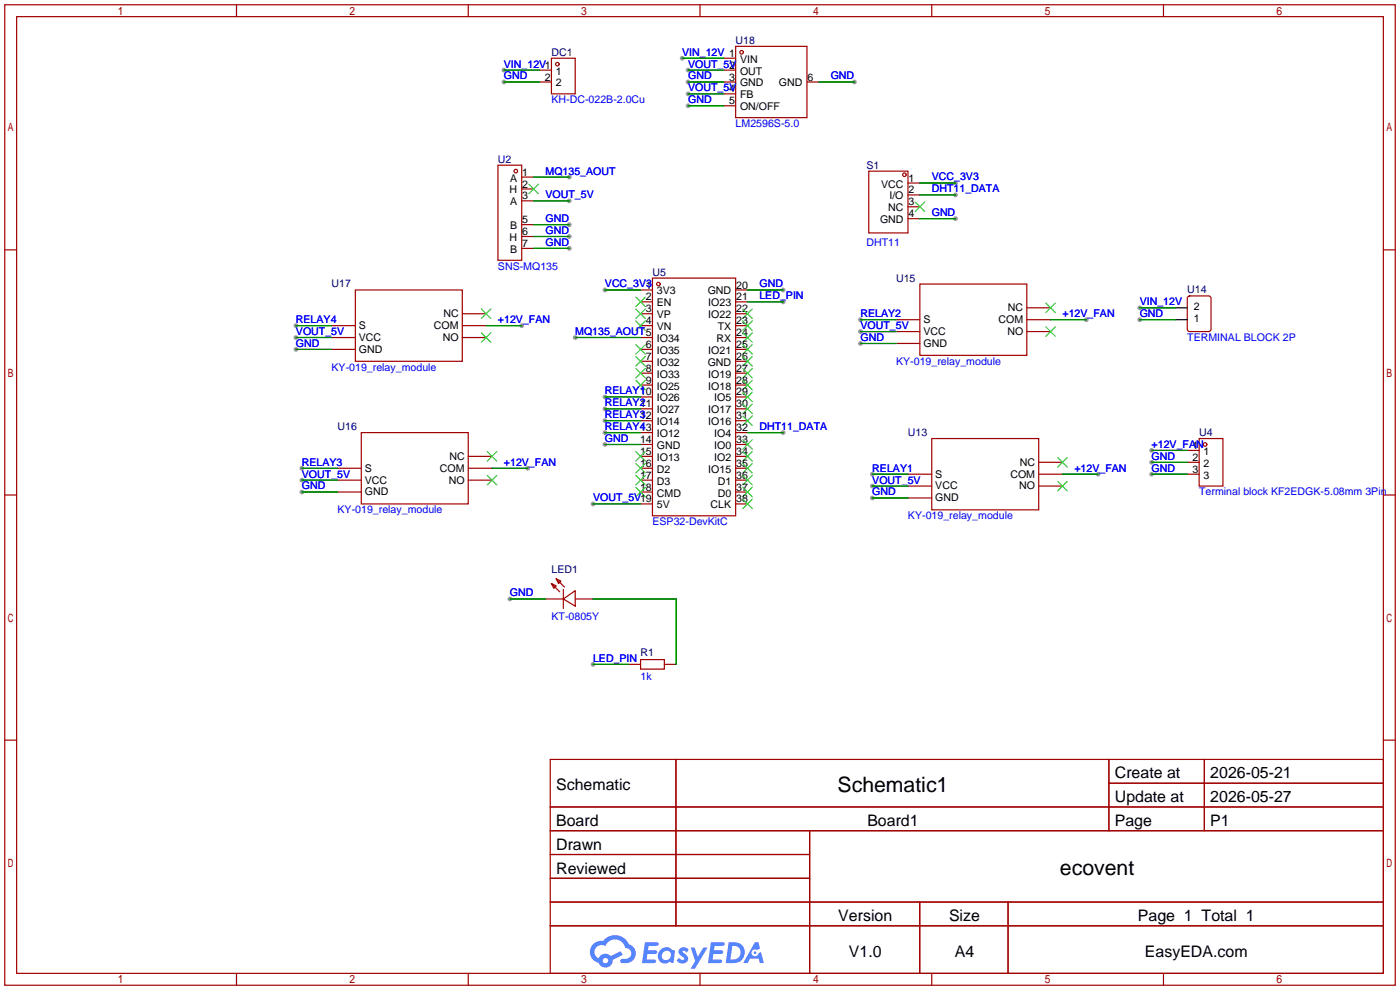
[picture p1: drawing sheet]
<svg xmlns="http://www.w3.org/2000/svg" width="299mm" height="212mm" viewBox="0 0 299 212" stroke-linecap="round" stroke-linejoin="round" font-family="sans-serif">
<g fill="#999">
<circle cx="107.7" cy="15" r=".51"/>
<circle cx="147.1" cy="15" r=".51"/>
<circle cx="126.7" cy="107.7" r=".51"/>
<circle cx="64.5" cy="102.6" r=".51"/>
<circle cx="63.2" cy="72.1" r=".51"/>
<circle cx="183.9" cy="70.9" r=".51"/>
<circle cx="186.4" cy="103.9" r=".51"/>
<circle cx="122.9" cy="72.1" r=".51"/>
<circle cx="121.7" cy="37.8" r=".51"/>
<circle cx="167.4" cy="92.5" r=".51"/>
<circle cx="204.2" cy="41.7" r=".51"/>
<circle cx="129.3" cy="84.8" r=".51"/>
<circle cx="129.3" cy="87.4" r=".51"/>
<circle cx="129.3" cy="89.9" r=".51"/>
<circle cx="129.3" cy="92.5" r=".51"/>
<circle cx="183.9" cy="68.3" r=".51"/>
<circle cx="64.5" cy="100.1" r=".51"/>
<circle cx="63.2" cy="69.6" r=".51"/>
<circle cx="186.4" cy="101.3" r=".51"/>
<circle cx="167.4" cy="64.5" r=".51"/>
<circle cx="126.7" cy="142" r=".51"/>
<circle cx="204.2" cy="46.7" r=".51"/>
<circle cx="167.4" cy="62" r=".51"/>
<circle cx="129.3" cy="95" r=".51"/>
<circle cx="147.1" cy="17.5" r=".51"/>
<circle cx="63.2" cy="74.7" r=".51"/>
<circle cx="64.5" cy="105.2" r=".51"/>
<circle cx="183.9" cy="73.4" r=".51"/>
<circle cx="186.4" cy="106.4" r=".51"/>
<circle cx="145.8" cy="12.4" r=".51"/>
<circle cx="182.6" cy="17.5" r=".51"/>
<circle cx="121.7" cy="42.9" r=".51"/>
<circle cx="107.7" cy="17.5" r=".51"/>
<circle cx="121.7" cy="48" r=".51"/>
<circle cx="121.7" cy="50.5" r=".51"/>
<circle cx="121.7" cy="53.1" r=".51"/>
<circle cx="204.2" cy="39.1" r=".51"/>
<circle cx="129.3" cy="62" r=".51"/>
<circle cx="147.1" cy="22.6" r=".51"/>
<circle cx="147.1" cy="20.1" r=".51"/>
<circle cx="243.6" cy="65.8" r=".51"/>
<circle cx="246.1" cy="96.3" r=".51"/>
<circle cx="246.1" cy="98.8" r=".51"/>
<circle cx="246.1" cy="101.3" r=".51"/>
<circle cx="243.6" cy="68.3" r=".51"/>
<circle cx="234.7" cy="101.3" r=".51"/>
<circle cx="112.8" cy="100.1" r=".51"/>
<circle cx="111.5" cy="69.6" r=".51"/>
<circle cx="232.2" cy="68.3" r=".51"/>
<circle cx="109" cy="128" r=".51"/>
</g>
<g fill="none" stroke="#a10000" stroke-width=".25">
<path d="M1 1h297.2v209.6h-297.2zM3.6 3.6h292.1v204.4h-292.1zM50.5 1v2.6M100.1 1v2.6M149.6 1v2.6M199.1 1v2.6M248.7 1v2.6M1 53.4h2.6M295.7 53.4h2.5M1 105.8h2.6M295.7 105.8h2.5M1 158.2h2.6"/>
<path d="M295.7 158.2h2.5M117.6 162.3h178.1v45.7h-178.1zM117.6 172.5h178.1M117.6 177.5h178.1M144.5 162.3v35.6M173 177.5v30.5M237 162.3v15.2M237 167.4h58.7M257.4 162.3v15.2M117.6 182.6h55.4M117.6 192.8h178.1M117.6 187.7h55.4"/>
<path d="M117.6 197.9h178.1M196.6 192.8v15.2M215.4 192.8v15.2M50.5 208v2.6M100.1 208v2.6M149.6 208v2.6M199.1 208v2.6M248.7 208v2.6"/>
</g>
<g fill="#5487ff">
<path d="M145.3 202.7a1.3 1.3 0 0 1 1.9 .3l-.4 .6a.54 .54 0 0 0-.9-.2l.1 .2a1.34 1.34 0 0 1 .9 1.8 1.47 1.47 0 0 1-2.3-.1l.5-.6 .8 .5a.31 .31 0 0 0 .4-.3 .31 .31 0 0 0-.3-.4 1.12 1.12 0 0 1-.7-1.8z"/>
<path d="M147.6 202.5h.9l.6 2 1.2-2h.9l-2.7 4.6h-.9l1-1.7z"/>
<path d="M137.8 201.4h1.7a1.31 1.31 0 0 1 1.2 .2 .4 .4 0 0 1-.3 .5l-1.8 .1-.1 .9h1.6a.4 .4 0 0 1 .4 .4 .4 .4 0 0 1-.5 .4h-1.6l-.2 1.2h1.4a.46 .46 0 0 1 .5 0 .46 .46 0 0 1 .1 .5l-.4 .2h-2.6z"/>
<path d="M151.9 201.4h1.7a1.32 1.32 0 0 1 1.2 .2 .39 .39 0 0 1-.3 .5l-1.8 .1-.1 .9h1.6a.4 .4 0 0 1 .4 .4 .4 .4 0 0 1-.4 .4h-1.7l-.2 1.2h1.4a.46 .46 0 0 1 .5 0 .46 .46 0 0 1 .1 .5l-.4 .2h-2.6z"/>
<path d="M161.3 201.4h.8l.3 1.3-.6 .4a.75 .75 0 0 0-1.1 .3 .75 .75 0 0 0 .5 1 .75 .75 0 0 0 .9-.7l.5-.2 .6 2.3h-.8l-.3-.9h-1.8l-.5 .9h-1z"/>
<path d="M155.7 201.4l-.6 4.4h1.5a2.27 2.27 0 0 0 2.6-2.2 2.27 2.27 0 0 0-2.7-2.2zM156.5 202.1a1.5 1.5 0 0 1 1.8 1.6 1.5 1.5 0 0 1-1.9 1.4h-.3z"/>
<path d="M141.2 203a1.6 1.6 0 0 0-.3 2.3 1.6 1.6 0 0 0 2.3 .2l.7 .3 .3-2.4-.1-.3-.5-.1a1.58 1.58 0 0 0-2.4 0zM141.8 203.5a.98 .98 0 0 1 1.6 .4 .98 .98 0 0 1-1.1 1.3 .94 .94 0 0 1-.9-.7 .94 .94 0 0 1 .4-1z"/>
<path d="M126.8 201.8a2.37 2.37 0 0 0 1.1 4 1.54 1.54 0 0 0 1.8 1 1.54 1.54 0 0 0 1.2-1.6l2.2-1.1-.5-.8-2 1a1.57 1.57 0 0 0-2.7 .5 1.5 1.5 0 0 1-.7-2.1 1.5 1.5 0 0 1 2.2-.5 2.23 2.23 0 0 1 2.3-1.4 2.23 2.23 0 0 1 2 1.8 1.16 1.16 0 0 1 1.2 1.1 1.16 1.16 0 0 1-1.1 1.2h-.7a.47 .47 0 0 0-.5 .4 .47 .47 0 0 0 .4 .5 2.17 2.17 0 0 0 2.5-.9 2.17 2.17 0 0 0-.3-2.7l-.8-.4a3.2 3.2 0 0 0-5.5-.7l-1.1 .1zM128.8 205.3a.6 .6 0 0 1 1.2 0 .6 .6 0 0 1-1.2 0z"/>
<circle cx="161.4" cy="203.6" r=".28"/>
</g>
<g fill="none" stroke="#a10000" stroke-width=".25">
<path d="M115.3 15h2.6M115.3 17.5h2.6M117.9 12.4h5v7.7h-5zM154.7 15h2.5M154.7 17.5h2.5M154.7 12.4h2.5M157.2 9.9h15.3v15.2h-15.3zM172.5 17.5h2.5M106.4 35.3h5.1v20.3h-5.1zM111.5 37.8h2.5M154.7 20.1h2.5M154.7 22.6h2.5"/>
<path d="M185.7 36.6h8.4v13.2h-8.4zM194.1 39.1h2.5M111.5 40.4h2.5M111.5 42.9h2.5M111.5 48h2.5M111.5 50.5h2.5M111.5 53.1h2.5M139.4 59.4h17.8v50.8h-17.8zM194.1 41.7h2.5M194.1 44.2h2.5M194.1 46.7h2.5M70.9 69.6h5"/>
<path d="M70.9 72.1h5M70.9 74.7h5M75.9 62h22.9v15.2h-22.9zM98.8 67.1h5.1M98.8 69.6h5.1M98.8 72.1h5.1M136.9 62h2.5M136.9 64.5h2.5M136.9 67.1h2.5M136.9 69.6h2.5M136.9 72.1h2.5M136.9 74.7h2.5"/>
<path d="M136.9 77.2h2.5M136.9 79.8h2.5M157.2 62h2.6M157.2 64.5h2.6M157.2 67.1h2.6M157.2 69.6h2.6M157.2 72.1h2.6M157.2 74.7h2.6M157.2 77.2h2.6M157.2 79.8h2.6M191.5 73.4h5.1M191.5 70.9h5.1"/>
<path d="M191.5 68.3h5.1M196.6 60.7h22.9v15.2h-22.9zM219.5 70.9h5M219.5 68.3h5M219.5 65.8h5M253.8 63.5l.5-.3h4l.5 .3v6.9l-.2 .4-4.3 .1-.5-.3zM77.2 92.5h22.9v15.2h-22.9zM100.1 97.5h5.1M136.9 82.3h2.5M136.9 84.8h2.5M136.9 87.4h2.5M136.9 89.9h2.5"/>
<path d="M136.9 92.5h2.5M136.9 95h2.5M136.9 97.5h2.5M157.2 82.3h2.6M157.2 84.8h2.6M157.2 87.4h2.6M157.2 89.9h2.6M157.2 92.5h2.6M157.2 95h2.6M157.2 97.5h2.6M199.1 93.7h22.9v15.3h-22.9zM222 98.8h5.1"/>
<path d="M253.7 96.3h2.6M253.7 98.8h2.6M256.3 93.7h5.1v10.2h-5.1zM72.1 100.1h5.1M72.1 102.6h5.1M72.1 105.2h5.1M100.1 100.1h5.1M100.1 102.6h5.1M136.9 100.1h2.5M136.9 102.6h2.5M136.9 105.2h2.5M136.9 107.7h2.5"/>
<path d="M157.2 100.1h2.6M157.2 102.6h2.6M157.2 105.2h2.6M157.2 107.7h2.6M194.1 101.3h5M194.1 106.4h5M194.1 103.9h5M222 101.3h5.1M222 103.9h5.1M253.7 101.3h2.6M116.6 128h3.8M117.9 124.7l1 .5-.5 .5z"/>
<path d="M117.9 124.7l1.7 1.8M118.9 123.7l1 .5-.5 .5zM118.9 123.7l1.7 1.8M120.4 128l2.5-1.8v3.3zM120.4 126v4M122.9 128h3.8M134.4 142h2.5M136.9 141h5.1v2h-5.1zM142 142h2.5"/>
<circle cx="119.1" cy="13.7" r=".38"/>
<circle cx="158.5" cy="11.2" r=".38"/>
<circle cx="110.2" cy="36.6" r=".38"/>
<circle cx="193.3" cy="37.3" r=".38"/>
<circle cx="140.7" cy="60.7" r=".38"/>
<circle cx="257.6" cy="95" r=".38"/>
</g>
<g fill="none" stroke="#3c3" stroke-width=".25">
<path d="M113 39.4l2.1 2M115.1 39.4l-2.1 2M195.6 43.2l2 2M197.6 43.2l-2 2M102.9 71.1l2 2.1M102.9 66l2 2.1M104.9 71.1l-2 2.1M104.9 66l-2 2.1M135.9 63.5l2 2M135.9 66l2 2.1M135.9 68.6l2 2M135.9 73.7l2 2"/>
<path d="M135.9 76.2l2 2M135.9 78.7l2 2.1M137.9 63.5l-2 2M137.9 66l-2 2.1M137.9 68.6l-2 2M137.9 73.7l-2 2M137.9 76.2l-2 2M137.9 78.7l-2 2.1M158.7 66l2.1 2.1M158.7 68.6l2.1 2M158.7 71.1l2.1 2.1M158.7 73.7l2.1 2"/>
<path d="M158.7 76.2l2.1 2M158.7 78.7l2.1 2.1M160.8 73.7l-2.1 2M160.8 76.2l-2.1 2M160.8 78.7l-2.1 2.1M160.8 66l-2.1 2.1M160.8 68.6l-2.1 2M160.8 71.1l-2.1 2.1M223.5 69.8l2.1 2.1M223.5 64.8l2.1 2M225.6 69.8l-2.1 2.1M225.6 64.8l-2.1 2"/>
<path d="M104.1 96.5l2.1 2.1M106.2 96.5l-2.1 2.1M135.9 81.3l2 2M135.9 96.5l2 2.1M135.9 99.1l2 2M137.9 81.3l-2 2M137.9 96.5l-2 2.1M137.9 99.1l-2 2M158.7 81.3l2.1 2M158.7 83.8l2.1 2.1M158.7 86.4l2.1 2M158.7 88.9l2.1 2"/>
<path d="M158.7 94l2.1 2M158.7 96.5l2.1 2.1M158.7 99.1l2.1 2M160.8 81.3l-2.1 2M160.8 83.8l-2.1 2.1M160.8 86.4l-2.1 2M160.8 88.9l-2.1 2M160.8 94l-2.1 2M160.8 96.5l-2.1 2.1M160.8 99.1l-2.1 2M226.1 97.8l2 2M228.1 97.8l-2 2"/>
<path d="M104.1 101.6l2.1 2M106.2 101.6l-2.1 2M135.9 101.6l2 2M135.9 104.1l2 2.1M137.9 101.6l-2 2M137.9 104.1l-2 2.1M158.7 101.6l2.1 2M158.7 104.1l2.1 2.1M158.7 106.7l2.1 2M160.8 101.6l-2.1 2M160.8 104.1l-2.1 2.1M160.8 106.7l-2.1 2"/>
<path d="M226.1 102.9l2 2M228.1 102.9l-2 2"/>
</g>
<path d="M251.2 68.3h2.5M251.2 65.8h2.5" fill="none" stroke="#000" stroke-width=".25"/>
<g fill="none" stroke="#008700" stroke-width=".25">
<path d="M107.7 15h7.6M107.7 17.5h7.6M145.8 12.4h8.9M147.1 15h7.6M147.1 17.5h7.6M175 17.5h7.6M114 37.8h7.7M147.1 22.6h7.6M147.1 20.1h7.6M196.6 39.1h7.6M114 42.9h7.7M114 48h7.7"/>
<path d="M114 50.5h7.7M114 53.1h7.7M196.6 41.7h7.6M196.6 46.7h7.6M63.2 72.1h7.7M63.2 69.6h7.7M63.2 74.7h7.7M103.9 69.6h7.6M122.9 72.1h14M129.3 62h7.6M159.8 64.5h7.6M159.8 62h7.6"/>
<path d="M183.9 70.9h7.6M183.9 68.3h7.6M183.9 73.4h7.6M224.5 68.3h7.7M243.6 68.3h7.6M243.6 65.8h7.6M129.3 92.5h7.6M129.3 84.8h7.6M129.3 87.4h7.6M129.3 89.9h7.6M129.3 95h7.6M159.8 92.5h7.6"/>
<path d="M246.1 96.3h7.6M246.1 98.8h7.6M64.5 102.6h7.6M64.5 100.1h7.6M64.5 105.2h7.6M105.2 100.1h7.6M126.7 107.7h10.2M186.4 103.9h7.7M186.4 101.3h7.7M186.4 106.4h7.7M227.1 101.3h7.6M246.1 101.3h7.6"/>
<path d="M109 128h7.6M126.7 128h17.8v14M126.7 142h7.7"/>
</g>
<g font-size="4.5">
<text x="179" y="169.2">Schematic1</text>
<text x="226.5" y="187">ecovent</text>
</g>
<g font-size="3.4">
<text x="238.3" y="166.4">Create at</text>
<text x="258.7" y="166.4">2026-05-21</text>
<text x="118.9" y="168.9">Schematic</text>
<text x="238.3" y="171.4">Update at</text>
<text x="258.7" y="171.4">2026-05-27</text>
<text x="118.9" y="176.5">Board</text>
<text x="185.4" y="176.5">Board1</text>
<text x="238.3" y="176.5">Page</text>
<text x="258.7" y="176.5">P1</text>
<text x="118.9" y="181.6">Drawn</text>
<text x="118.9" y="186.7">Reviewed</text>
<text x="179.2" y="196.8">Version</text>
<text x="202.8" y="196.8">Size</text>
<text x="243.2" y="196.8">Page 1 Total 1</text>
<text x="181.4" y="204.5">V1.0</text>
<text x="204.1" y="204.5">A4</text>
<text x="244.7" y="204.5">EasyEDA.com</text>
</g>
<g font-size="2.3" fill="#000080">
<text x="117.9" y="11.9">DC1</text>
<text x="157.2" y="9.4">U18</text>
<text x="106.4" y="34.8">U2</text>
<text x="185.2" y="36">S1</text>
<text x="139.4" y="58.9">U5</text>
<text x="70.9" y="61.4">U17</text>
<text x="191.5" y="60.2">U15</text>
<text x="253.7" y="62.7">U14</text>
<text x="72.1" y="91.9">U16</text>
<text x="194.1" y="93.2">U13</text>
<text x="256.3" y="93.2">U4</text>
<text x="117.9" y="122.4">LED1</text>
<text x="136.9" y="140.2">R1</text>
</g>
<g font-size="2.3" fill="#00f">
<text x="145.8" y="11.9">VIN_12V 1</text>
<text x="107.7" y="14.4">VIN_12V1</text>
<text x="107.7" y="17">GND</text>
<text x="147.1" y="14.4">VOUT_5V</text>
<text x="147.1" y="17">GND</text>
<text x="177.5" y="17">GND</text>
<text x="117.9" y="22.1">KH-DC-022B-2.0Cu</text>
<text x="147.1" y="22.1">GND</text>
<text x="147.1" y="19.5">VOUT_5V</text>
<text x="157.2" y="27.1">LM2596S-5.0</text>
<text x="116.6" y="37.3">MQ135_AOUT</text>
<text x="199.1" y="41.1">DHT11_DATA</text>
<text x="199.1" y="38.6">VCC_3V3</text>
<text x="116.6" y="42.4">VOUT_5V</text>
<text x="116.6" y="47.5">GND</text>
<text x="199.1" y="46.2">GND</text>
<text x="116.6" y="50">GND</text>
<text x="116.6" y="52.5">GND</text>
<text x="185.2" y="52.5">DHT11</text>
<text x="106.4" y="57.6">SNS-MQ135</text>
<text x="129.3" y="61.4">VCC_3V3</text>
<text x="162.3" y="64">LED_PIN</text>
<text x="162.3" y="61.4">GND</text>
<text x="243.6" y="65.2">VIN_12V</text>
<text x="63.2" y="71.6">VOUT_5V</text>
<text x="63.2" y="69.1">RELAY4</text>
<text x="106.4" y="69.1">+12V_FAN</text>
<text x="122.9" y="71.6">MQ135_AOUT5</text>
<text x="183.9" y="70.3">VOUT_5V</text>
<text x="183.9" y="67.8">RELAY2</text>
<text x="227.1" y="67.8">+12V_FAN</text>
<text x="243.6" y="67.8">GND</text>
<text x="63.2" y="74.1">GND</text>
<text x="183.9" y="72.9">GND</text>
<text x="191.5" y="77.9">KY-019_relay_module</text>
<text x="253.7" y="72.9">TERMINAL BLOCK 2P</text>
<text x="70.9" y="79.2">KY-019_relay_module</text>
<text x="129.3" y="84.3">RELAY1</text>
<text x="129.3" y="86.8">RELAY2</text>
<text x="129.3" y="89.4">RELAY3</text>
<text x="129.3" y="91.9">RELAY4</text>
<text x="129.3" y="94.5">GND</text>
<text x="162.3" y="91.9">DHT11_DATA</text>
<text x="246.1" y="95.7">+12V_FAN</text>
<text x="64.5" y="99.5">RELAY3</text>
<text x="107.7" y="99.5">+12V_FAN</text>
<text x="186.4" y="100.8">RELAY1</text>
<text x="229.6" y="100.8">+12V_FAN</text>
<text x="246.1" y="98.3">GND</text>
<text x="246.1" y="100.8">GND</text>
<text x="64.5" y="102.1">VOUT_5V</text>
<text x="64.5" y="104.6">GND</text>
<text x="126.7" y="107.2">VOUT_5V19</text>
<text x="186.4" y="103.3">VOUT_5V</text>
<text x="186.4" y="105.9">GND</text>
<text x="256.3" y="105.9">Terminal block KF2EDGK-5.08mm 3Pin</text>
<text x="72.1" y="109.7">KY-019_relay_module</text>
<text x="139.4" y="112.2">ESP32-DevKitC</text>
<text x="194.1" y="111">KY-019_relay_module</text>
<text x="109" y="127.5">GND</text>
<text x="117.9" y="132.6">KT-0805Y</text>
<text x="126.7" y="141.4">LED_PIN</text>
<text x="136.9" y="145.3">1k</text>
</g>
<g font-size="2.3">
<text x="116.5" y="17.2">2</text>
<text x="118.8" y="15.9">1</text>
<text x="155.8" y="14.7">2</text>
<text x="155.8" y="17.2">3</text>
<text x="158.2" y="13.4">VIN</text>
<text x="158.2" y="15.9">OUT</text>
<text x="172.6" y="17.2">6</text>
<text x="118.8" y="18.5">2</text>
<text x="155.8" y="19.8">4</text>
<text x="155.8" y="22.3">5</text>
<text x="158.2" y="18.5">GND</text>
<text x="158.2" y="21">FB</text>
<text x="158.2" y="23.6">ON/OFF</text>
<text x="166.5" y="18.5">GND</text>
<text x="108.9" y="41.3">H</text>
<text x="109.1" y="38.8">A</text>
<text x="111.6" y="37.5">1</text>
<text x="111.6" y="40.1">2</text>
<text x="188.3" y="40.1">VCC</text>
<text x="194.2" y="38.8">1</text>
<text x="194.2" y="41.3">2</text>
<text x="109.1" y="43.9">A</text>
<text x="111.6" y="42.6">3</text>
<text x="111.6" y="47.7">5</text>
<text x="188.1" y="47.7">GND</text>
<text x="189.8" y="45.2">NC</text>
<text x="190.1" y="42.6">I/O</text>
<text x="194.2" y="43.9">3</text>
<text x="194.2" y="46.4">4</text>
<text x="108.9" y="51.5">H</text>
<text x="109.1" y="49">B</text>
<text x="111.6" y="50.2">6</text>
<text x="111.6" y="52.8">7</text>
<text x="109.1" y="54">B</text>
<text x="138.1" y="61.7">1</text>
<text x="138.1" y="64.2">2</text>
<text x="140.4" y="62.9">3V3</text>
<text x="140.4" y="65.5">EN</text>
<text x="151.2" y="62.9">GND</text>
<text x="151.4" y="65.5">IO23</text>
<text x="157.4" y="61.7">20</text>
<text x="157.4" y="64.2">21</text>
<text x="76.7" y="70.3">S</text>
<text x="92.8" y="70.3">COM</text>
<text x="94.8" y="67.8">NC</text>
<text x="138.1" y="66.7">3</text>
<text x="138.1" y="69.3">4</text>
<text x="140.4" y="68">VP</text>
<text x="140.4" y="70.6">VN</text>
<text x="151.4" y="68">IO22</text>
<text x="153.4" y="70.6">TX</text>
<text x="157.4" y="66.7">22</text>
<text x="157.4" y="69.3">23</text>
<text x="157.4" y="71.8">24</text>
<text x="197.4" y="71.6">VCC</text>
<text x="197.4" y="69.1">S</text>
<text x="213.4" y="69.1">COM</text>
<text x="215.3" y="71.6">NO</text>
<text x="215.4" y="66.5">NC</text>
<text x="255.2" y="68.8">1</text>
<text x="255.2" y="66.3">2</text>
<text x="76.7" y="75.4">GND</text>
<text x="76.7" y="72.9">VCC</text>
<text x="94.6" y="72.9">NO</text>
<text x="138.1" y="74.4">6</text>
<text x="138.1" y="76.9">7</text>
<text x="140.4" y="73.1">IO34</text>
<text x="140.4" y="75.6">IO35</text>
<text x="151.4" y="75.6">IO21</text>
<text x="153.1" y="73.1">RX</text>
<text x="157.4" y="74.4">25</text>
<text x="157.4" y="76.9">26</text>
<text x="197.4" y="74.1">GND</text>
<text x="138.1" y="79.4">8</text>
<text x="138.1" y="82">9</text>
<text x="140.4" y="78.2">IO32</text>
<text x="140.4" y="80.7">IO33</text>
<text x="140.4" y="83.3">IO25</text>
<text x="151.2" y="78.2">GND</text>
<text x="151.4" y="80.7">IO19</text>
<text x="151.4" y="83.3">IO18</text>
<text x="157.4" y="79.4">27</text>
<text x="157.4" y="82">28</text>
<text x="136.8" y="84.5">10</text>
<text x="136.8" y="87.1">11</text>
<text x="136.8" y="89.6">12</text>
<text x="140.4" y="85.8">IO26</text>
<text x="140.4" y="88.3">IO27</text>
<text x="151.4" y="88.3">IO17</text>
<text x="152.6" y="85.8">IO5</text>
<text x="157.4" y="84.5">29</text>
<text x="157.4" y="87.1">30</text>
<text x="157.4" y="89.6">31</text>
<text x="136.8" y="92.1">13</text>
<text x="136.8" y="94.7">14</text>
<text x="140.4" y="90.9">IO14</text>
<text x="140.4" y="93.4">IO12</text>
<text x="140.4" y="96">GND</text>
<text x="151.4" y="90.9">IO16</text>
<text x="152.6" y="93.4">IO4</text>
<text x="152.6" y="96">IO0</text>
<text x="157.4" y="92.1">32</text>
<text x="157.4" y="94.7">33</text>
<text x="254.9" y="96">1</text>
<text x="78" y="100.8">S</text>
<text x="94" y="100.8">COM</text>
<text x="96" y="98.3">NC</text>
<text x="136.8" y="97.2">15</text>
<text x="136.8" y="99.8">16</text>
<text x="140.4" y="98.5">IO13</text>
<text x="140.4" y="101">D2</text>
<text x="151.4" y="101">IO15</text>
<text x="152.6" y="98.5">IO2</text>
<text x="157.4" y="97.2">34</text>
<text x="157.4" y="99.8">35</text>
<text x="218" y="99.5">NC</text>
<text x="254.9" y="98.5">2</text>
<text x="254.9" y="101">3</text>
<text x="257.2" y="97.2">1</text>
<text x="257.2" y="99.8">2</text>
<text x="78" y="105.9">GND</text>
<text x="78" y="103.3">VCC</text>
<text x="95.9" y="103.3">NO</text>
<text x="136.8" y="102.3">17</text>
<text x="136.8" y="104.8">18</text>
<text x="140.4" y="103.6">D3</text>
<text x="140.4" y="106.1">CMD</text>
<text x="153.4" y="103.6">D1</text>
<text x="153.4" y="106.1">D0</text>
<text x="157.4" y="102.3">36</text>
<text x="157.4" y="104.8">37</text>
<text x="157.4" y="107.4">38</text>
<text x="199.9" y="107.2">GND</text>
<text x="199.9" y="104.6">VCC</text>
<text x="199.9" y="102.1">S</text>
<text x="215.9" y="102.1">COM</text>
<text x="217.8" y="104.6">NO</text>
<text x="257.2" y="102.3">3</text>
<text x="140.4" y="108.7">5V</text>
<text x="151.9" y="108.7">CLK</text>
</g>
</svg>
